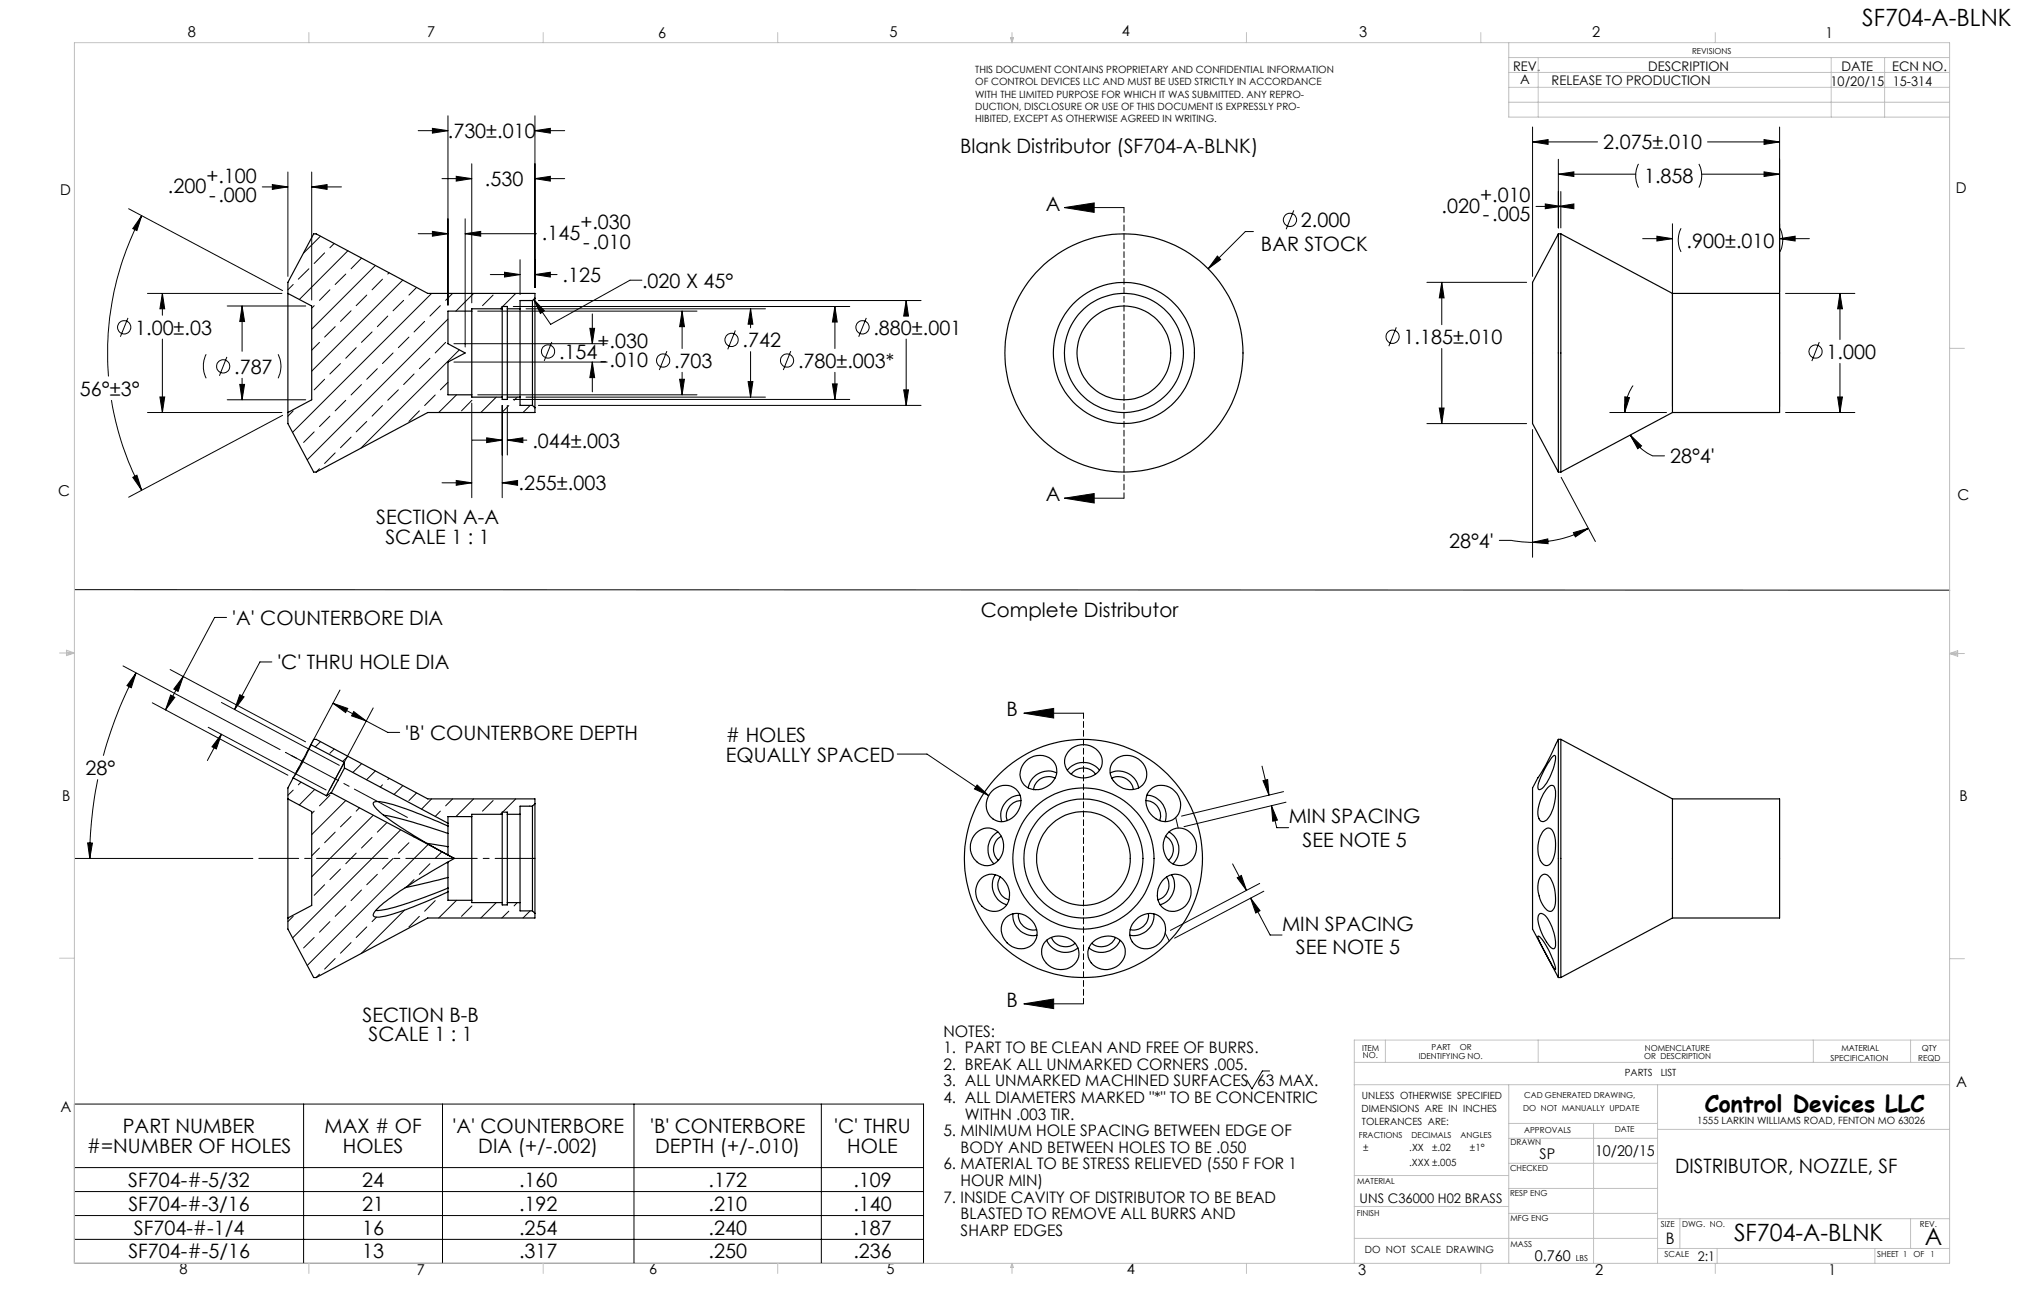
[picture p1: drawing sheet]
<svg xmlns="http://www.w3.org/2000/svg" width="432mm" height="279mm" viewBox="0 0 432 279" stroke-linecap="round" stroke-linejoin="round" font-family="sans-serif">
<g fill="none" stroke="#000" stroke-width=".21">
<path d="M56 39.9h5.4M58.1 39.4l3.3 .5-3.3 .5zM61.4 36.7v22.2M66.5 39.9l3.3-.5v1zM66.5 36.7v27.3M66.5 39.9h6.3M89.2 27.9h6.4M92.3 27.4l3.3 .5-3.3 .5zM94.3 38.1h6.3M95.6 24.7v40.4M97.3 37.6l3.3 .5-3.3 .5zM100.6 34.9v29.7"/>
<path d="M114.1 27.9l3.3-.5v1zM114.1 38.1l3.3-.5v1zM114.1 24.7v36.6M114.1 27.9h6.4M114.1 38.1h6.4M327 30.3l3.3-.5v1zM327 27.1v31.8M327 30.3h13.8M332.5 37.1l3.3-.4v.9zM332.5 34v14.6M332.5 37.1h16.5M349.6 35a5.6 5.6 0 0 0 0 5"/>
<path d="M362.4 35a5.6 5.6 0 0 1 0 5M363 37.1h16.7M364.3 30.3h15.4M376.3 29.8l3.4 .5-3.4 .5zM376.3 36.7l3.4 .4-3.4 .5zM379.7 27.1v59.6M27.4 44.5l32.9 17.5M30.2 46l-1 3.2-.9-.4zM30.2 46a62.2 62.2 0 0 0-7.1 34.3M65.9 57.3l-2.3 2.2M68.4 50.4l-3.7 3.6M69.3 53.9l-2.3 2.3"/>
<path d="M71.3 51.9l-.9 .9M73.8 58.5l-2.3 2.2M74.2 53.5l-10.3 10.4M77.1 55.1l-2.2 2.2M80.1 56.6l-13.6 13.6M81.6 59.5l-2.2 2.3M83 58.2l-.3 .3M85.9 59.7l-19.4 19.5M89.2 49.8h6.4M92.3 49.4l3.3 .4-3.3 .6zM99.2 49.8l3.4-.4v1zM99.2 46.7v27.3"/>
<path d="M99.2 49.8h15.2M104.6 58.6h6.3M107.6 58.1l3.3 .5-3.3 .5zM110.9 55.4v7.4M114.1 58.6l3.3-.5v1zM114.1 58.6h4.8M136.9 59.8h-2.5l-16.9 9.4-3.7-5.3M227.1 44.3l6.3-1v2zM227.1 44.3h12.7M259.7 54.6l.7 .8-2.7 1.9zM267.4 49.4h-1.7l-8 7.9M276 44.9l-1.6 4"/>
<path d="M327.7 44h5.3M329.7 43.5l3.3 .5-3.3 .5zM332.5 44l3.3-.5v1zM333 40.9v7.7M350.4 50.9h6.4M353.5 50.4l3.3 .5-3.3 .5zM356.8 47.7v39M358.6 48.7a5.6 5.6 0 0 0 0 5M379.7 50.9l3.3-.5v1zM379.7 50.9h6.3M379.7 48.7a5.6 5.6 0 0 1 0 5M27.3 67.8l-1.6 4"/>
<path d="M31.5 62.6h28.6M34.6 62.6l.5 3.3h-1zM34.6 62.6v4.6M34.6 72.3v15.7M44 75.6a5.7 5.7 0 0 0 0 5.1M48.4 76.1l-1.6 4.1M48.5 65.3h16.7M51.6 65.3l.6 3.3h-1zM51.6 65.3v9.6M59.3 75.6a5.7 5.7 0 0 1 0 5.1M62.5 60.7l-1.1 1.1M67 65.2l-.5 .5"/>
<path d="M68.2 73l-1.7 1.7M70.4 61.8l-2.2 2.3M71.5 69.7l-2.2 2.2M72.6 77.5l-2.2 2.3M74.9 66.3l-2.3 2.2M76 74.2l-2.2 2.2M78.2 62.9l-2.2 2.3M79.4 70.8l-2.3 2.2M80.5 78.6l-2.3 2.3M82.7 67.4l-2.2 2.3M83.9 75.3l-2.3 2.2M86.1 64.1l-2.2 2.2"/>
<path d="M87.2 71.9l-2.2 2.3M88.3 79.8l-2.2 2.2M88.9 61.3l-1.7 1.6M90.6 68.5l-2.3 2.3M91.7 76.4l-2.2 2.2M92.1 62.6l-29.7 29.6M93.9 65.2l-2.2 2.2M95.1 73l-2.2 2.3M95.6 68.1l-30.1 30M96.6 62.6l-1.5 1.5M96.8 73.3h32.7M96.8 77.2h32.7"/>
<path d="M98 74.6l-21 20.9M101 62.6l-3.7 3.8M101.9 66.4h46.8M105.2 62.9l-2.3 2.3M107.1 65.5l-.3 .4M109.5 65.4h71.8M110 62.6l-2.8 2.8M112.2 65.9h51.1M113 64.1h.1M113.8 63.9l2.3 2.4-.8 .6zM114.9 64.1h81.6M117.7 73l-1.6 4"/>
<path d="M125.8 70h1.1l-.5 3.3zM126.4 77.2l.5 3.3h-1.1zM126.4 67v6.3M126.4 77.2v6.4M142.3 74.9l-1.6 4M145.5 66.4l.5 3.3h-1zM145.5 66.4v7.9M145.5 79.4v4.8M156.9 70.5l-1.6 4M160.1 65.9l.5 3.2h-1zM160.1 65.9v4M160.1 75v9.7"/>
<path d="M168.7 74.9l-1.6 4M178.1 65.4l.5 3.3h-1zM178.1 65.4v8.9M178.1 79.4v5.8M184.8 67.8l-1.6 4M193.3 64.1l.5 3.3h-1zM193.3 64.1v3.1M193.3 72.3v14.2M297.9 69.8l-1.6 4M304.4 60.2h21.3M307.6 60.2l.5 3.3h-1zM307.6 60.2v9.1"/>
<path d="M307.6 74.3v16M380.9 62.6h14.8M388.1 73l-1.6 4M392.5 62.6l.6 3.3h-1.1zM392.5 62.6v9.8M392.5 77.5v10.5M23.8 85.3a61.9 61.9 0 0 0 6.4 19.3M31.5 88h28.6M34.1 84.7h1l-.5 3.3zM48.5 85.3h16.7M51.2 82h1l-.6 3.3zM51.6 80.7v4.6"/>
<path d="M60.3 88.6l-32.9 17.4M62.5 87.6l-1.1 1.2M67 92.1l-2.2 2.3M68.2 100l-.7 .7M69.3 80.9l-2.3 2.2M70.4 88.8l-2.2 2.2M71.5 96.6l-2.2 2.2M73.8 85.4l-2.3 2.2M74.9 93.2l-2.3 2.3M77.1 82l-2.2 2.2M78.2 89.9l-2.2 2.2M81.6 86.5l-2.2 2.3"/>
<path d="M85 83.1l-2.3 2.3M89.5 87.6l-2.3 2.3M92.9 84.2l-2.3 2.3M95.6 81.5l-1.7 1.6M97.4 84.2l-3.8 3.8M100.6 86v20.2M100.7 85.4l-2.2 2.2M100.8 93.9h6.3M101.9 84.2h46.8M103.8 93.4l3.3 .5-3.3 .5zM105.9 84.7l-3.3 3.3M107.1 86.5v19.7"/>
<path d="M108.2 93.9l3.3-.5v1zM108.2 86.5v10.5M108.2 93.9h4.2M108.5 86.5l-1.4 1.5M109.5 85.2h71.8M110.3 84.7l-.6 .7M112.2 84.7h51.1M113.1 86.5l-1.5 1.5M114.9 86.5h81.6M145 80.9h1l-.5 3.3zM159.6 81.4h1l-.5 3.3zM177.6 81.9h1l-.5 3.3z"/>
<path d="M192.8 83.1h1l-.5 3.4zM304.4 90.3h21.3M307.1 87h1l-.5 3.3zM327 91.6v27.3M343.4 88h12.1M346.6 84.6l1 .2-1 3.2zM347.8 92.8l2.4 2.3-.8 .6zM347.8 92.8l.3 .4a9.9 9.9 0 0 0 4.5 4h2.5M348.4 82.2a9.9 9.9 0 0 0-1.8 5.8M380.9 88h14.8M392 84.7h1.1l-.6 3.3zM28.3 101.8l.9-.4 1 3.2z"/>
<path d="M94.3 103h6.3M97.3 102.5l3.3 .5-3.3 .5zM107.1 103l3.3-.5v1zM107.1 103h2.3M227.1 106.3l6.3-1v2zM227.1 106.3h12.7M319.9 115.3h2.5l2.3 .3 2.3 .1M327 115.7l3.2-.8 .1 1.1zM333.1 101.8l7.3 13.7M335.7 113.6l3.2-.9-2.8 1.8zM338.9 112.7a25.1 25.1 0 0 1-11.9 3M15.9 125.8l400.1 .1"/>
<path d="M48.3 131.7h-2.5l-6.7 12.6M26.2 142l33.6 17.9M29 143.5l-1 3.2-.9-.5zM29 143.5a85.3 85.3 0 0 0-7 17.7M32.5 149.9l28.9 15.4M36.3 142.8l28.9 15.4M36.4 148.2l.9 .5-2 2.7zM39.1 144.3l-1.1 3.2-.9-.5zM39.1 144.3l-3.8 7.1M44.4 155.1l25.2 13.4M47.2 156.6l-1.1 3.1-.9-.4zM47.2 149.8l25.2 13.4"/>
<path d="M47.2 156.6l-3 5.6M51.2 148.2l.9 .4-2 2.7zM58 141.2h-2.5l-5.4 10.1M68.4 158.2l-1.2 1.1M71 150l11.7 6.2h2.6M71 150l3.2 1.1-.5 .9zM71.3 159.8l-.9 .9M72.5 147.2l-9.4 17.6M75.5 151.8l2.6 2-3.1-1.1zM79.6 151l-9.4 17.6M218.4 152.1l6.4-1v2zM218.4 152.1h12.7"/>
<path d="M18.7 179.8h1l-.5 3.3zM20.8 166.2l-1 6.5a76.8 76.8 0 0 0-.6 10.4M62.5 168.5l-1.1 1.1M64.2 166.8l-.6 .6M67 173l-.5 .5M67.1 168.4l-3.2 3.3M70.4 169.6l-2.2 2.3M71.5 177.5l-2.2 2.2M73.8 170.7l-7.3 7.3M74.2 161.3l-1.1 1.1M74.9 174.1l-2.3 2.3M76.7 172.3l-.7 .7"/>
<path d="M77.1 162.9l-1.8 1.8M79.4 178.6l-2.3 2.3M79.6 173.9l-13.1 13.1M80.1 164.4l-1.9 1.9M81.6 167.4l-.5 .5M82.6 175.4l-2.1 2.1M83 166l-.3 .3M85.5 177l-23.1 23.1M85.9 167.6l-1.8 1.8M87.2 179.7l-2.2 2.3M88.4 178.5l-.1 .1M88.9 169.1l-1.7 1.6"/>
<path d="M92.1 170.4l-2.2 2.2M93.9 173l-1 1.1M96.6 170.4l-1.5 1.5M101 170.4l-3.7 3.8M105.2 170.7l-2.3 2.3M107.1 173.3l-.3 .4M110 170.4l-2.8 2.8M113 171.9h.1M191.4 160.8h6.4l13.1 8.9M208.5 167.4l2.4 2.3-3-1.4zM250.8 174.3l.6 2.3M269.2 163.4l1.5 6.2"/>
<path d="M269.5 166.5l.9-.2 .3 3.3zM271.3 171.8l1.1 4.7h2.5M271.3 171.8l1.2 3.1-1 .3zM273.8 168.8l-21.7 5.3M274.4 171.1l-21.8 5.2M16 183.1h37.9M62.5 195.4l-1.1 1.2M67 200l-2.2 2.2M68.2 180.9l-1.7 1.6M69.3 188.7l-2.3 2.3M70.4 196.6l-2.2 2.2M72.6 185.3l-2.2 2.3"/>
<path d="M73.8 193.2l-2.3 2.2M76 182l-2.2 2.2M77.1 189.8l-2.2 2.3M78.2 197.7l-2.2 2.3M80.3 195.6l-.9 1M80.5 186.5l-2.3 2.2M83.9 183.1l-2.3 2.2M86.3 194.1l-9.3 9.3M88.3 187.6l-1.4 1.4M89.5 195.4l-2.3 2.3M91.3 180.1l-25.8 25.8M91.7 184.2l-2.2 2.3"/>
<path d="M92.9 192.1l-2.3 2.2M93.9 191h.1M94.3 181.7l-1.4 1.4M97.4 192l-3.8 3.8M100.7 193.2l-2.2 2.2M105.9 192.5l-3.3 3.3M108.5 194.3l-1.4 1.5M110.3 192.5l-.6 .7M113.1 194.3l-1.5 1.5M248.6 199l.8 1.7M263 184.3l2.9 5.6M263.9 187.2l.9-.5 1.1 3.2z"/>
<path d="M266.8 191.6l4.2 7.8h2.5M266.8 191.6l2 2.6-.9 .5zM268.7 188.4l-19 10M269.6 190.1l-19 10M68.2 207.8l-.7 .7M71.5 204.4l-2.2 2.3M74.9 201l-2.3 2.3M218.4 214.1l6.4-1v2zM218.4 214.1h12.7M15.9 235.5h181.1v34h-181.1zM64.8 235.5v34M94.4 235.5v34"/>
<path d="M135.3 235.5v34M175.2 235.5v34M270.9 228.4h-1.6l-2.2 3.8-1.1-1.9M15.9 249h181.1M15.9 254.1h181.1M15.9 259.3h181.1M15.9 264.3h181.1"/>
<circle cx="275.2" cy="46.9" r="1.41"/>
<circle cx="26.5" cy="69.8" r="1.42"/>
<circle cx="47.6" cy="78.1" r="1.41"/>
<circle cx="116.9" cy="75" r="1.41"/>
<circle cx="141.5" cy="76.9" r="1.41"/>
<circle cx="156.1" cy="72.5" r="1.42"/>
<circle cx="167.9" cy="76.9" r="1.42"/>
<circle cx="184" cy="69.8" r="1.42"/>
<circle cx="297.1" cy="71.8" r="1.42"/>
<circle cx="387.3" cy="75" r="1.4"/>
</g>
<path d="M239.8 44.3v62M231.2 152.1v62" fill="none" stroke="#000" stroke-width=".21" stroke-dasharray="1.3 .6" stroke-dashoffset=".1"/>
<path d="M66.3 158.8l-3.7 7.1" fill="none" stroke="#000" stroke-width=".21" stroke-dasharray="15.2 1.3 1.3 1.3" stroke-dashoffset="13.1"/>
<path d="M62.6 165.9l1.9-3.5M64.5 162.4l-3.6-1.9" fill="none" stroke="#000" stroke-width=".21" stroke-dasharray="15.2 1.3 1.3 1.3" stroke-dashoffset="15.1"/>
<path d="M60.9 160.5l26 13.8" fill="none" stroke="#000" stroke-width=".21" stroke-dasharray="15.2 1.3 1.3 1.3" stroke-dashoffset="2.4"/>
<path d="M113.6 183.1h.5" fill="none" stroke="#000" stroke-width=".21" stroke-dasharray="15.2 1.3 1.3 1.3"/>
<path d="M114.1 183.1h-58.9" fill="none" stroke="#000" stroke-width=".21" stroke-dasharray="15.2 1.3 1.3 1.3" stroke-dashoffset="6.7"/>
<g fill="none" stroke="#c0c0c0" stroke-width=".21">
<path d="M15.9 9.1h400v260.4h-400zM65.9 6.9v2.2M115.9 6.9v2.2M165.9 6.9v2.2M215.6 8h.6l-.3 1.1zM215.7 8l.2 1.1M215.9 6.9v2.2M216 8l-.1 1.1M265.9 6.9v2.2M315.9 6.9v2.2M321.9 9.1v15.9h94M321.9 15.5h94"/>
<path d="M321.9 18.6h94M321.9 12.3h94M328.2 12.3v12.7M365.9 6.9v2.2M390.7 12.3v12.7M402.1 12.3v12.7M321.9 21.8h94M415.9 74.3h3.2M12.7 139.3h3.2M14.2 139.1l1.7 .2M14.2 138.7l1.7 .6-1.7 .5zM15.9 139.3l-1.7 .3"/>
<path d="M415.9 139.4h3.2M415.9 139.4l1.8-.6v1.2zM415.9 139.4l1.8 .3M417.7 139.2l-1.8 .2M12.7 204.4h3.2M415.9 204.5h3.2M288.9 231.4h127M288.9 226.6h127M295.6 221.8v4.8M321.9 231.4v38.1M321.9 239.6h31.7M328.2 221.8v4.8"/>
<path d="M340 239.6v29.9M353.6 231.4v38.1M386.9 221.8v4.8M407.6 221.8v4.8M415.9 221.8h-127v47.7M288.9 257.3h33M288.9 250.7h33M321.9 258.8h31.7M321.9 253.5h31.7M321.9 248.1h31.7M321.9 242.8h31.7M353.6 259.9h62.3"/>
<path d="M353.6 240.9h62.3M358.4 259.9v6.4M407.6 259.9v6.4M65.9 269.5v2.1M115.9 269.5v2.1M165.9 269.5v2.1M215.9 269.5v2.1M215.9 269.5l.3 .8h-.6zM265.9 269.5v2.1M288.9 264.1h64.7M315.9 269.5v2.1M353.6 266.3h62.3"/>
<path d="M365.9 269.5v2.1M366.3 266.3v3.2M400 266.3v3.2"/>
</g>
<g fill="#000">
<path d="M227.1 44.3l6.3-1v2zM227.1 106.3l6.3-1v2zM218.4 152.1l6.4-1v2zM218.4 214.1l6.4-1v2z"/>
<path d="M259.7 54.6l-2 2.7 2.7-1.9zM353.5 50.4l3.3 .5-3.3 .5zM379.7 50.9l3.3-.5v1zM392.5 62.6l.6 3.3h-1.1zM392 84.7h1.1l-.6 3.3zM376.3 29.8l3.4 .5-3.4 .5zM327 30.3l3.3-.5v1zM332.5 44l3.3-.5v1zM329.7 43.5l3.3 .5-3.3 .5zM307.6 60.2l.5 3.3h-1zM307.1 87h1l-.5 3.3zM327 115.7l3.2-.8 .1 1.1zM335.7 113.6l3.2-.9-2.8 1.8zM346.6 84.6l1 .2-1 3.2zM347.8 92.8l2.4 2.3-.8 .6zM376.3 36.7l3.4 .4-3.4 .5zM332.5 37.1l3.3-.4v.9zM193.3 64.1l.5 3.3h-1zM192.8 83.1h1l-.5 3.4zM160.1 65.9l.5 3.2h-1zM159.6 81.4h1l-.5 3.3zM178.1 65.4l.5 3.3h-1zM177.6 81.9h1l-.5 3.3zM145 80.9h1l-.5 3.3zM145.5 66.4l.5 3.3h-1zM107.6 58.1l3.3 .5-3.3 .5zM114.1 58.6l3.3-.5v1zM92.3 27.4l3.3 .5-3.3 .5zM114.1 27.9l3.3-.5v1zM58.1 39.4l3.3 .5-3.3 .5zM66.5 39.9l3.3-.5v1zM34.6 62.6l.5 3.3h-1zM34.1 84.7h1l-.5 3.3zM51.6 65.3l.6 3.3h-1zM51.2 82h1l-.6 3.3zM114.1 38.1l3.3-.5v1zM97.3 37.6l3.3 .5-3.3 .5zM107.1 103l3.3-.5v1zM97.3 102.5l3.3 .5-3.3 .5zM103.8 93.4l3.3 .5-3.3 .5zM108.2 93.9l3.3-.5v1zM30.2 46l-1 3.2-.9-.4zM28.3 101.8l.9-.4 1 3.2zM125.8 70h1.1l-.5 3.3zM126.4 77.2l.5 3.3h-1.1zM99.2 49.8l3.4-.4v1zM92.3 49.4l3.3 .4-3.3 .6zM36.4 148.2l.9 .5-2 2.7zM39.1 144.3l-1.1 3.2-.9-.5zM47.2 156.6l-1.1 3.1-.9-.4zM51.2 148.2l.9 .4-2 2.7z"/>
<path d="M208.5 167.4l2.4 2.3-3-1.4zM113.8 63.9l2.3 2.4-.8 .6z"/>
<path d="M271.3 171.8l1.2 3.1-1 .3zM269.5 166.5l.9-.2 .3 3.3zM266.8 191.6l2 2.6-.9 .5zM263.9 187.2l.9-.5 1.1 3.2zM71 150l3.2 1.1-.5 .9zM75.5 151.8l2.6 2-3.1-1.1zM29 143.5l-1 3.2-.9-.5zM18.7 179.8h1l-.5 3.3z"/>
</g>
<g fill="none" stroke="#000" stroke-width=".25">
<path d="M332.5 49.9v50.8M332.5 49.9l-5.5 10.3v30.1l5.5 10.4M332.5 49.9h.5M333 49.9v50.8M333 49.9l23.8 12.7M61.4 62.6v25.4M61.4 62.6v-2.4l5.5-10.3h.6l23.8 12.7h22.8v1M61.4 62.6l5.1 2.7v20l-5.1 2.7M100.6 66.4v17.8M100.6 66.4h-5v6.9l3.6 2-3.6 1.9v7h5M107.1 65.9v18.8M107.1 65.9h-6.5v.5"/>
<path d="M107.1 65.9v-.5h1.1v.5M108.2 65.9v18.8M108.2 65.9h2.7M110.9 65.9v18.8M113.6 64.1v22.4M113.6 64.1h-2.7v1.8M114.1 63.6v23.4M114.1 63.6l-.5 .5M356.8 62.6v25.4M356.8 62.6h22.9v25.4h-22.9M100.6 84.2v.5h6.5M107.1 84.7v.5h1.1v-.5"/>
<path d="M108.2 84.7h2.7M110.9 84.7v1.8h2.7M113.6 86.5l.5 .5M114.1 87v1h-22.8l-23.8 12.7h-.6l-5.5-10.4v-2.3M356.8 88l-23.8 12.7M332.5 100.7h.5M66.3 158.8a46.3 46.3 0 0 1-3.8 7.1M66.3 158.8l.6-1.1h.6l23.8 12.7h22.8v1M66.3 158.8l7.1 3.8M228.2 160a4.1 4.1 0 0 1 4.2-1 4.1 4.1 0 0 1 2.8 3.3 3.9 3.9 0 0 1-5.1 3.5 3.4 3.4 0 0 1-2.8-2.3 3.4 3.4 0 0 1 .9-3.5zM332.5 157.7l-.6 1.2a44.9 44.9 0 0 1-3.8 7l-1.1 2.2v30.1l5.5 10.3M332.5 157.7v50.8"/>
<path d="M332.5 157.7h.5M333 157.7v50.8M333 157.7l23.8 12.7M61.4 170.4v25.4M61.4 170.4l5.1 2.7v20l-5.1 2.7M62.5 165.9l-1.1 2.2v2.3M62.5 165.9l7.1 3.8M70.7 169.1l-1.1 .6M70.7 169.1l26.2 14M73.4 162.6l-3.8 7.1M73.4 162.6l.1 1.2M73.5 163.8l-2.8 5.3"/>
<path d="M73.5 163.8l22.1 11.8M81.8 173.8a94.1 94.1 0 0 1 13.8 4M91.1 179.9l4.5 .7M95.6 176.2a70.5 70.5 0 0 0-14.3-5.2 1.33 1.33 0 0 0-1.7 .3 5.1 5.1 0 0 0 2.2 2.6 116.9 116.9 0 0 0 15.1 9.2M95.6 175.6v.6M95.6 176.2v1.6M95.6 177.8v2.8M100.6 174.2v17.8M100.6 174.2h-5v1.4M107.1 173.7v18.8M107.1 173.7v-.5h1.1v.5M107.1 173.7h-6.5v.5"/>
<path d="M108.2 173.7v18.8M108.2 173.7h2.7M110.9 173.7v18.8M113.6 171.9v22.4M113.6 171.9h-2.7v1.8M114.1 171.4v23.4M114.1 171.4l-.5 .5M208.2 177.7a3.4 3.4 0 0 1 4.1-.7 3.4 3.4 0 0 1 1.8 3.7 3.6 3.6 0 0 1-5.2 3.5 4.2 4.2 0 0 1-.7-6.5zM211.6 168.8a3.5 3.5 0 0 1 3.6-1.2 3.5 3.5 0 0 1 2.6 2.8 4.4 4.4 0 0 1-4.8 4.8 3.8 3.8 0 0 1-1.4-6.4zM212.9 177.4a4.3 4.3 0 0 0-.8 6.8M213.6 178.4a3.2 3.2 0 0 0-.6 5.1M217.6 169.6a4.3 4.3 0 0 0-3.9 5.6"/>
<path d="M217.8 170.7a3.2 3.2 0 0 0-2.9 4.3M218.8 162.3a3.9 3.9 0 0 1 6.5 1.1 4.2 4.2 0 0 1-4.8 5 3.4 3.4 0 0 1-2.8-2.5 3.4 3.4 0 0 1 1.1-3.6zM225.1 166a3.2 3.2 0 0 0-4.6 2.4M225.4 164.9a4.3 4.3 0 0 0-6 3.1M227.7 164.3a4.3 4.3 0 0 1 6.9 0M228.6 165.1a3.1 3.1 0 0 1 5.1 0M236.9 164.9a4.3 4.3 0 0 1 6 3.2M237.2 166a3.2 3.2 0 0 1 4.6 2.4M238 161.9a4.1 4.1 0 0 1 4.8 0 4.1 4.1 0 0 1 1.6 4.5 3.9 3.9 0 0 1-6.5 .6 3.4 3.4 0 0 1 .1-5.1zM244.5 170.7a3.2 3.2 0 0 1 2.9 4.3M244.7 169.6a4.3 4.3 0 0 1 3.9 5.7M245.5 168.4a4 4 0 0 1 6.3 2.7 3.4 3.4 0 0 1-1.7 3.8 3.4 3.4 0 0 1-4.2-.8 4 4 0 0 1-.4-5.7z"/>
<path d="M248.7 178.4a3.2 3.2 0 0 1 .6 5.1M249.4 177.4a4.3 4.3 0 0 1 .8 6.9M249.4 177.4a3.7 3.7 0 0 1 4.2-.1 3.7 3.7 0 0 1 1.6 3.9 3.5 3.5 0 0 1-3.2 3.4 3.5 3.5 0 0 1-3.7-3 4.2 4.2 0 0 1 1.1-4.2zM329.4 177.1a1.1 1.1 0 0 1 1.2-.5 1.1 1.1 0 0 1 .8 .9 7.7 7.7 0 0 1-.7 6.8 1.12 1.12 0 0 1-1.8-.3 6.2 6.2 0 0 1 .5-6.9zM330.2 168a.81 .81 0 0 1 .9-.5 .81 .81 0 0 1 .7 .8 8.8 8.8 0 0 1-1.8 6.6 1.05 1.05 0 0 1-1.2 .3 1.05 1.05 0 0 1-.6-1.1 8.5 8.5 0 0 1 2-6.1zM331 161.6l.5-.5h.3a8.4 8.4 0 0 1-1.5 5.3l-1.3 1.7a.6 .6 0 0 1-.8 .2 4.5 4.5 0 0 1 .8-3.1zM356.8 170.4v25.4M356.8 170.4h22.9v25.4h-22.9M95.4 184h.2M95.6 189.4v.8M95.6 189.4a69.1 69.1 0 0 1-14.7 4.8h-.7M95.6 187.1l-9.2 2.2"/>
<path d="M95.6 187.1v2.3M95.6 184v3.1M95.6 180.6v1.8M95.6 183.9v.1M95.6 190.2v1.8h5M96.9 183.1a94.7 94.7 0 0 0-16.2 10.5 2.09 2.09 0 0 0-1 1.7 2.14 2.14 0 0 0 2 .2 75.1 75.1 0 0 0 13.9-5.3M100.6 192v.5h6.5M107.1 192.5v.5h1.1v-.5M108.2 192.5h2.7M110.9 192.5v1.8h2.7M113.6 194.3l.5 .5M114.1 194.8v1h-22.8l-23.8 12.7h-.6l-5.5-10.3v-2.4"/>
<path d="M209.4 187.3a3.6 3.6 0 0 1 5.6 1.7 3.7 3.7 0 0 1-2.6 5.4 4.2 4.2 0 0 1-3.9-2.5 4.2 4.2 0 0 1 .9-4.6zM212.3 186.5a4.4 4.4 0 0 0 2.5 6.5M213.4 187a3.2 3.2 0 0 0 1.8 4.9M214.6 195.7a4.1 4.1 0 0 1 6.3 1.9 3.4 3.4 0 0 1-.9 4 3.4 3.4 0 0 1-4.1 .3 4 4 0 0 1-1.3-6.2zM216.1 194.9a4.4 4.4 0 0 0 5.1 4.6M217.3 194.8a3.2 3.2 0 0 0 3.9 3.5M224.3 200a3.2 3.2 0 0 0 5 1.2M237.9 200a3.2 3.2 0 0 1-5 1.2M242.4 196.1a3.5 3.5 0 0 1 3.7-1.2 3.5 3.5 0 0 1 2.5 2.9 4.1 4.1 0 0 1-2.1 4 4.1 4.1 0 0 1-4.6-.5 3.6 3.6 0 0 1 .5-5.2zM245 194.8a3.2 3.2 0 0 1-3.9 3.5M246.2 194.9a4.3 4.3 0 0 1-5.1 4.6M248.5 187.4a3.5 3.5 0 0 1 4.1-.4 3.5 3.5 0 0 1 1.5 3.9 3.9 3.9 0 0 1-5.8 2.9 4.2 4.2 0 0 1 .2-6.4z"/>
<path d="M248.8 187a3.2 3.2 0 0 1-1.8 4.9M249.9 186.6a4.3 4.3 0 0 1-2.4 6.4M328.1 199.7l.1-.1a12.1 12.1 0 0 1 3.3 5.7l.4 1.5a32.1 32.1 0 0 1-3.6-6.4zM328.3 195.1a1.08 1.08 0 0 1 1.7 .5 9.7 9.7 0 0 1 1.8 6.4l-.3 .4h-.2a9.3 9.3 0 0 1-3-5.3l-.2-1zM328.6 187a1.05 1.05 0 0 1 1.8-.1 8.2 8.2 0 0 1 1.2 6.8 .98 .98 0 0 1-.9 .7 .98 .98 0 0 1-1-.6 6.4 6.4 0 0 1-1.1-6.8zM356.8 195.8l-23.8 12.7M223 200.8a4.3 4.3 0 0 1 7.2 2.1 3.8 3.8 0 0 1-2 3.5 3.8 3.8 0 0 1-3.9-.1 3.5 3.5 0 0 1-1.3-5.5zM223.3 200.5a4.3 4.3 0 0 0 6.7 1.7M233.3 200.8a4.1 4.1 0 0 1 6.6 1 4 4 0 0 1-1.6 4.3 4 4 0 0 1-4.5 .1 3.3 3.3 0 0 1-.5-5.4zM239 200.6a4.4 4.4 0 0 1-6.7 1.6M332.5 208.5h.5"/>
<circle cx="239.8" cy="75.3" r="10"/>
<circle cx="239.8" cy="75.3" r="15"/>
<circle cx="239.8" cy="75.3" r="12.7"/>
<circle cx="239.8" cy="75.3" r="25.4"/>
<circle cx="231.1" cy="183.1" r="10"/>
<circle cx="231.1" cy="183.1" r="25.4"/>
<circle cx="231.1" cy="183.1" r="12.7"/>
<circle cx="231.2" cy="183.1" r="15.1"/>
</g>
<g font-size="5.1">
<text x="397.3" y="5.6">SF704-A-BLNK</text>
<text x="369.9" y="264.7">SF704-A-BLNK</text>
<text x="410.6" y="265.5">A</text>
</g>
<text font-size="4.9" x="363.7" y="237.1">Control Devices LLC</text>
<g font-size="4.2">
<text x="95.5" y="29.5">.730±.010</text>
<text x="204.8" y="32.6">Blank Distributor (SF704-A-BLNK)</text>
<text x="342" y="31.9">2.075±.010</text>
<text x="35.8" y="41.2">.200</text>
<text x="44" y="38.9">+.100</text>
<text x="103.4" y="39.7">.530</text>
<text x="350.7" y="39.1">1.858</text>
<text x="44.6" y="43">-.000</text>
<text x="223.1" y="45">A</text>
<text x="307.6" y="45.4">.020</text>
<text x="315.8" y="43.1">+.010</text>
<text x="316.4" y="47.2">-.005</text>
<text x="115.6" y="51.2">.145</text>
<text x="123.8" y="48.9">+.030</text>
<text x="124.4" y="53">-.010</text>
<text x="269" y="53.5">BAR STOCK</text>
<text x="277.5" y="48.4">2.000</text>
<text x="359.8" y="52.8">.900±.010</text>
<text x="120" y="60.2">.125</text>
<text x="137" y="61.3">.020 X 45°</text>
<text x="28.8" y="71.3">1.00±.03</text>
<text x="186.4" y="71.3">.880±.001</text>
<text x="119.3" y="76.5">.154</text>
<text x="127.5" y="74.2">+.030</text>
<text x="158.4" y="74">.742</text>
<text x="299.4" y="73.4">1.185±.010</text>
<text x="389.7" y="76.5">1.000</text>
<text x="50" y="79.7">.787</text>
<text x="128.1" y="78.3">-.010</text>
<text x="143.8" y="78.4">.703</text>
<text x="170.3" y="78.4">.780±.003*</text>
<text x="17" y="84.4">56°±3°</text>
<text x="113.6" y="95.5">.044±.003</text>
<text x="356.3" y="98.8">28°4'</text>
<text x="110.6" y="104.6">.255±.003</text>
<text x="223.1" y="107">A</text>
<text x="80.3" y="111.8">SECTION A-A</text>
<text x="82.2" y="116">SCALE 1 : 1</text>
<text x="309.1" y="116.8">28°4'</text>
<text x="209.2" y="131.7">Complete Distributor</text>
<text x="49.5" y="133.3">'A' COUNTERBORE DIA</text>
<text x="59.2" y="142.8">'C' THRU HOLE DIA</text>
<text x="214.7" y="152.8">B</text>
<text x="86.5" y="157.8">'B' COUNTERBORE DEPTH</text>
<text x="154.9" y="158.3"># HOLES</text>
<text x="18.2" y="165.3">28°</text>
<text x="154.9" y="162.5">EQUALLY SPACED</text>
<text x="274.9" y="175.6">MIN SPACING</text>
<text x="277.9" y="180.6">SEE NOTE 5</text>
<text x="273.5" y="198.5">MIN SPACING</text>
<text x="276.5" y="203.5">SEE NOTE 5</text>
<text x="214.7" y="214.8">B</text>
<text x="77.3" y="217.9">SECTION B-B</text>
<text x="78.6" y="222.1">SCALE 1 : 1</text>
<text x="18.5" y="245.8">#=NUMBER OF HOLES</text>
<text x="26.2" y="241.7">PART NUMBER</text>
<text x="69.2" y="241.7">MAX # OF</text>
<text x="73.1" y="245.8">HOLES</text>
<text x="96.5" y="241.7">'A' COUNTERBORE</text>
<text x="102" y="245.8">DIA (+/-.002)</text>
<text x="138.7" y="241.7">'B' CONTERBORE</text>
<text x="139.8" y="245.8">DEPTH (+/-.010)</text>
<text x="178" y="241.7">'C' THRU</text>
<text x="180.8" y="245.8">HOLE</text>
<text x="357.4" y="250.2">DISTRIBUTOR, NOZZLE, SF</text>
<text x="27.4" y="253.1">SF704-#-5/32</text>
<text x="77.3" y="253.1">24</text>
<text x="110.7" y="253.1">.160</text>
<text x="151.2" y="253.1">.172</text>
<text x="182.1" y="253.1">.109</text>
<text x="27.4" y="258.2">SF704-#-3/16</text>
<text x="28.6" y="263.3">SF704-#-1/4</text>
<text x="77.3" y="258.2">21</text>
<text x="77.3" y="263.3">16</text>
<text x="110.7" y="258.2">.192</text>
<text x="110.7" y="263.3">.254</text>
<text x="151.2" y="258.2">.210</text>
<text x="151.2" y="263.3">.240</text>
<text x="182.1" y="258.2">.140</text>
<text x="182.1" y="263.3">.187</text>
<text x="27.4" y="268.4">SF704-#-5/16</text>
<text x="77.3" y="268.4">13</text>
<text x="110.8" y="268.4">.317</text>
<text x="151.2" y="268.4">.250</text>
<text x="182.1" y="268.4">.236</text>
</g>
<g font-size="3.4">
<text x="201.3" y="221.1">NOTES:</text>
<text x="201.3" y="224.6">1. PART TO BE CLEAN AND FREE OF BURRS.</text>
<text x="201.3" y="228.2">2. BREAK ALL UNMARKED CORNERS .005.</text>
<text x="201.3" y="231.7">3. ALL UNMARKED MACHINED SURFACES 63 MAX.</text>
<text x="201.3" y="235.2">4. ALL DIAMETERS MARKED &quot;*&quot; TO BE CONCENTRIC</text>
<text x="205.8" y="238.8">WITHN .003 TIR.</text>
<text x="201.3" y="242.3">5. MINIMUM HOLE SPACING BETWEEN EDGE OF</text>
<text x="204.9" y="245.9">BODY AND BETWEEN HOLES TO BE .050</text>
<text x="201.3" y="249.4">6. MATERIAL TO BE STRESS RELIEVED (550 F FOR 1</text>
<text x="201.3" y="256.5">7. INSIDE CAVITY OF DISTRIBUTOR TO BE BEAD</text>
<text x="204.9" y="252.9">HOUR MIN)</text>
<text x="204.9" y="260">BLASTED TO REMOVE ALL BURRS AND</text>
<text x="204.9" y="263.6">SHARP EDGES</text>
<text x="355.4" y="265.2">B</text>
</g>
<g font-size="3.2">
<text x="40" y="7.9">8</text>
<text x="91.1" y="7.9">7</text>
<text x="140.4" y="8.1">6</text>
<text x="189.8" y="7.9">5</text>
<text x="239.3" y="7.6">4</text>
<text x="289.9" y="7.9">3</text>
<text x="339.7" y="7.9">2</text>
<text x="389.5" y="8.1">1</text>
<text x="12.8" y="41.6">D</text>
<text x="417.3" y="41.1">D</text>
<text x="12.4" y="105.7">C</text>
<text x="417.6" y="106.5">C</text>
<text x="13.3" y="170.9">B</text>
<text x="418.1" y="170.8">B</text>
<text x="417.3" y="231.9">A</text>
<text x="12.9" y="237.2">A</text>
<text x="38.3" y="271.8">8</text>
<text x="88.9" y="272">7</text>
<text x="138.5" y="271.8">6</text>
<text x="189.1" y="271.8">5</text>
<text x="240.4" y="271.8">4</text>
<text x="289.7" y="272">3</text>
<text x="340.3" y="272">2</text>
<text x="390.1" y="272">1</text>
</g>
<g font-size="3.1">
<text x="328.5" y="247.1">SP</text>
<text x="340.3" y="246.5">10/20/15</text>
<text x="327.5" y="269">0.760</text>
</g>
<g font-size="2.8">
<text x="322.8" y="15.1">REV.</text>
<text x="324.3" y="18">A</text>
<text x="351.6" y="15.2">DESCRIPTION</text>
<text x="392.9" y="15.2">DATE</text>
<text x="403.7" y="15.2">ECN NO.</text>
<text x="331" y="18.2">RELEASE TO PRODUCTION</text>
<text x="390.5" y="18.4">10/20/15</text>
<text x="403.8" y="18.4">15-314</text>
<text x="290.1" y="256.5">UNS C36000 H02 BRASS</text>
<text x="362.2" y="269">2:1</text>
</g>
<g font-size="2.1">
<text x="208.1" y="15.6">THIS DOCUMENT CONTAINS PROPRIETARY AND CONFIDENTIAL INFORMATION</text>
<text x="208.1" y="18.2">OF CONTROL DEVICES LLC AND MUST BE USED STRICTLY IN ACCORDANCE</text>
<text x="208.1" y="20.8">WITH THE LIMITED PURPOSE FOR WHICH IT WAS SUBMITTED. ANY REPRO-</text>
<text x="208.1" y="23.4">DUCTION, DISCLOSURE OR USE OF THIS DOCUMENT IS EXPRESSLY PRO-</text>
<text x="208.1" y="26">HIBITED, EXCEPT AS OTHERWISE AGREED IN WRITING.</text>
<text x="346.6" y="229.4">PARTS</text>
<text x="354.3" y="229.4">LIST</text>
<text x="290.5" y="237.1">DIMENSIONS ARE IN INCHES</text>
<text x="290.6" y="234.5">UNLESS OTHERWISE SPECIFIED</text>
<text x="290.6" y="239.9">TOLERANCES ARE:</text>
<text x="362.1" y="239.8">1555 LARKIN WILLIAMS ROAD, FENTON MO 63026</text>
<text x="290.8" y="245.5">±</text>
<text x="300.7" y="245.5">.XX</text>
<text x="305.5" y="245.5">±.02</text>
<text x="313.6" y="245.5">±1°</text>
<text x="300.6" y="248.8">.XXX ±.005</text>
<text x="291.2" y="267.1">DO NOT SCALE DRAWING</text>
</g>
<g font-size="1.8">
<text x="361" y="11.5">REVISIONS</text>
<text x="290.6" y="224.1">ITEM</text>
<text x="290.8" y="225.7">NO.</text>
<text x="302.7" y="225.9">IDENTIFYING NO.</text>
<text x="305.4" y="223.9">PART</text>
<text x="311.4" y="223.9">OR</text>
<text x="350.8" y="226">OR DESCRIPTION</text>
<text x="350.9" y="224.1">NOMENCLATURE</text>
<text x="390.5" y="226.3">SPECIFICATION</text>
<text x="392.9" y="224.2">MATERIAL</text>
<text x="409.2" y="226.2">REQD</text>
<text x="410" y="224.1">QTY</text>
<text x="325" y="236.9">DO NOT MANUALLY UPDATE</text>
<text x="325.2" y="234.1">CAD GENERATED DRAWING,</text>
<text x="289.9" y="242.7">FRACTIONS</text>
<text x="301.2" y="242.7">DECIMALS</text>
<text x="311.6" y="242.7">ANGLES</text>
<text x="322.2" y="244.3">DRAWN</text>
<text x="325.2" y="241.6">APPROVALS</text>
<text x="344.5" y="241.4">DATE</text>
<text x="322.1" y="249.8">CHECKED</text>
<text x="289.5" y="252.6">MATERIAL</text>
<text x="322.1" y="255.1">RESP ENG</text>
<text x="289.5" y="259.3">FINISH</text>
<text x="322.2" y="260.5">MFG ENG</text>
<text x="354.3" y="261.8">SIZE</text>
<text x="358.9" y="261.7">DWG. NO.</text>
<text x="409.6" y="261.8">REV.</text>
<text x="322.2" y="266">MASS</text>
<text x="336.2" y="269">LBS</text>
<text x="355.1" y="268.2">SCALE</text>
<text x="400.5" y="268.1">SHEET 1</text>
<text x="408.2" y="268.1">OF</text>
<text x="411.8" y="268.1">1</text>
</g>
</svg>
